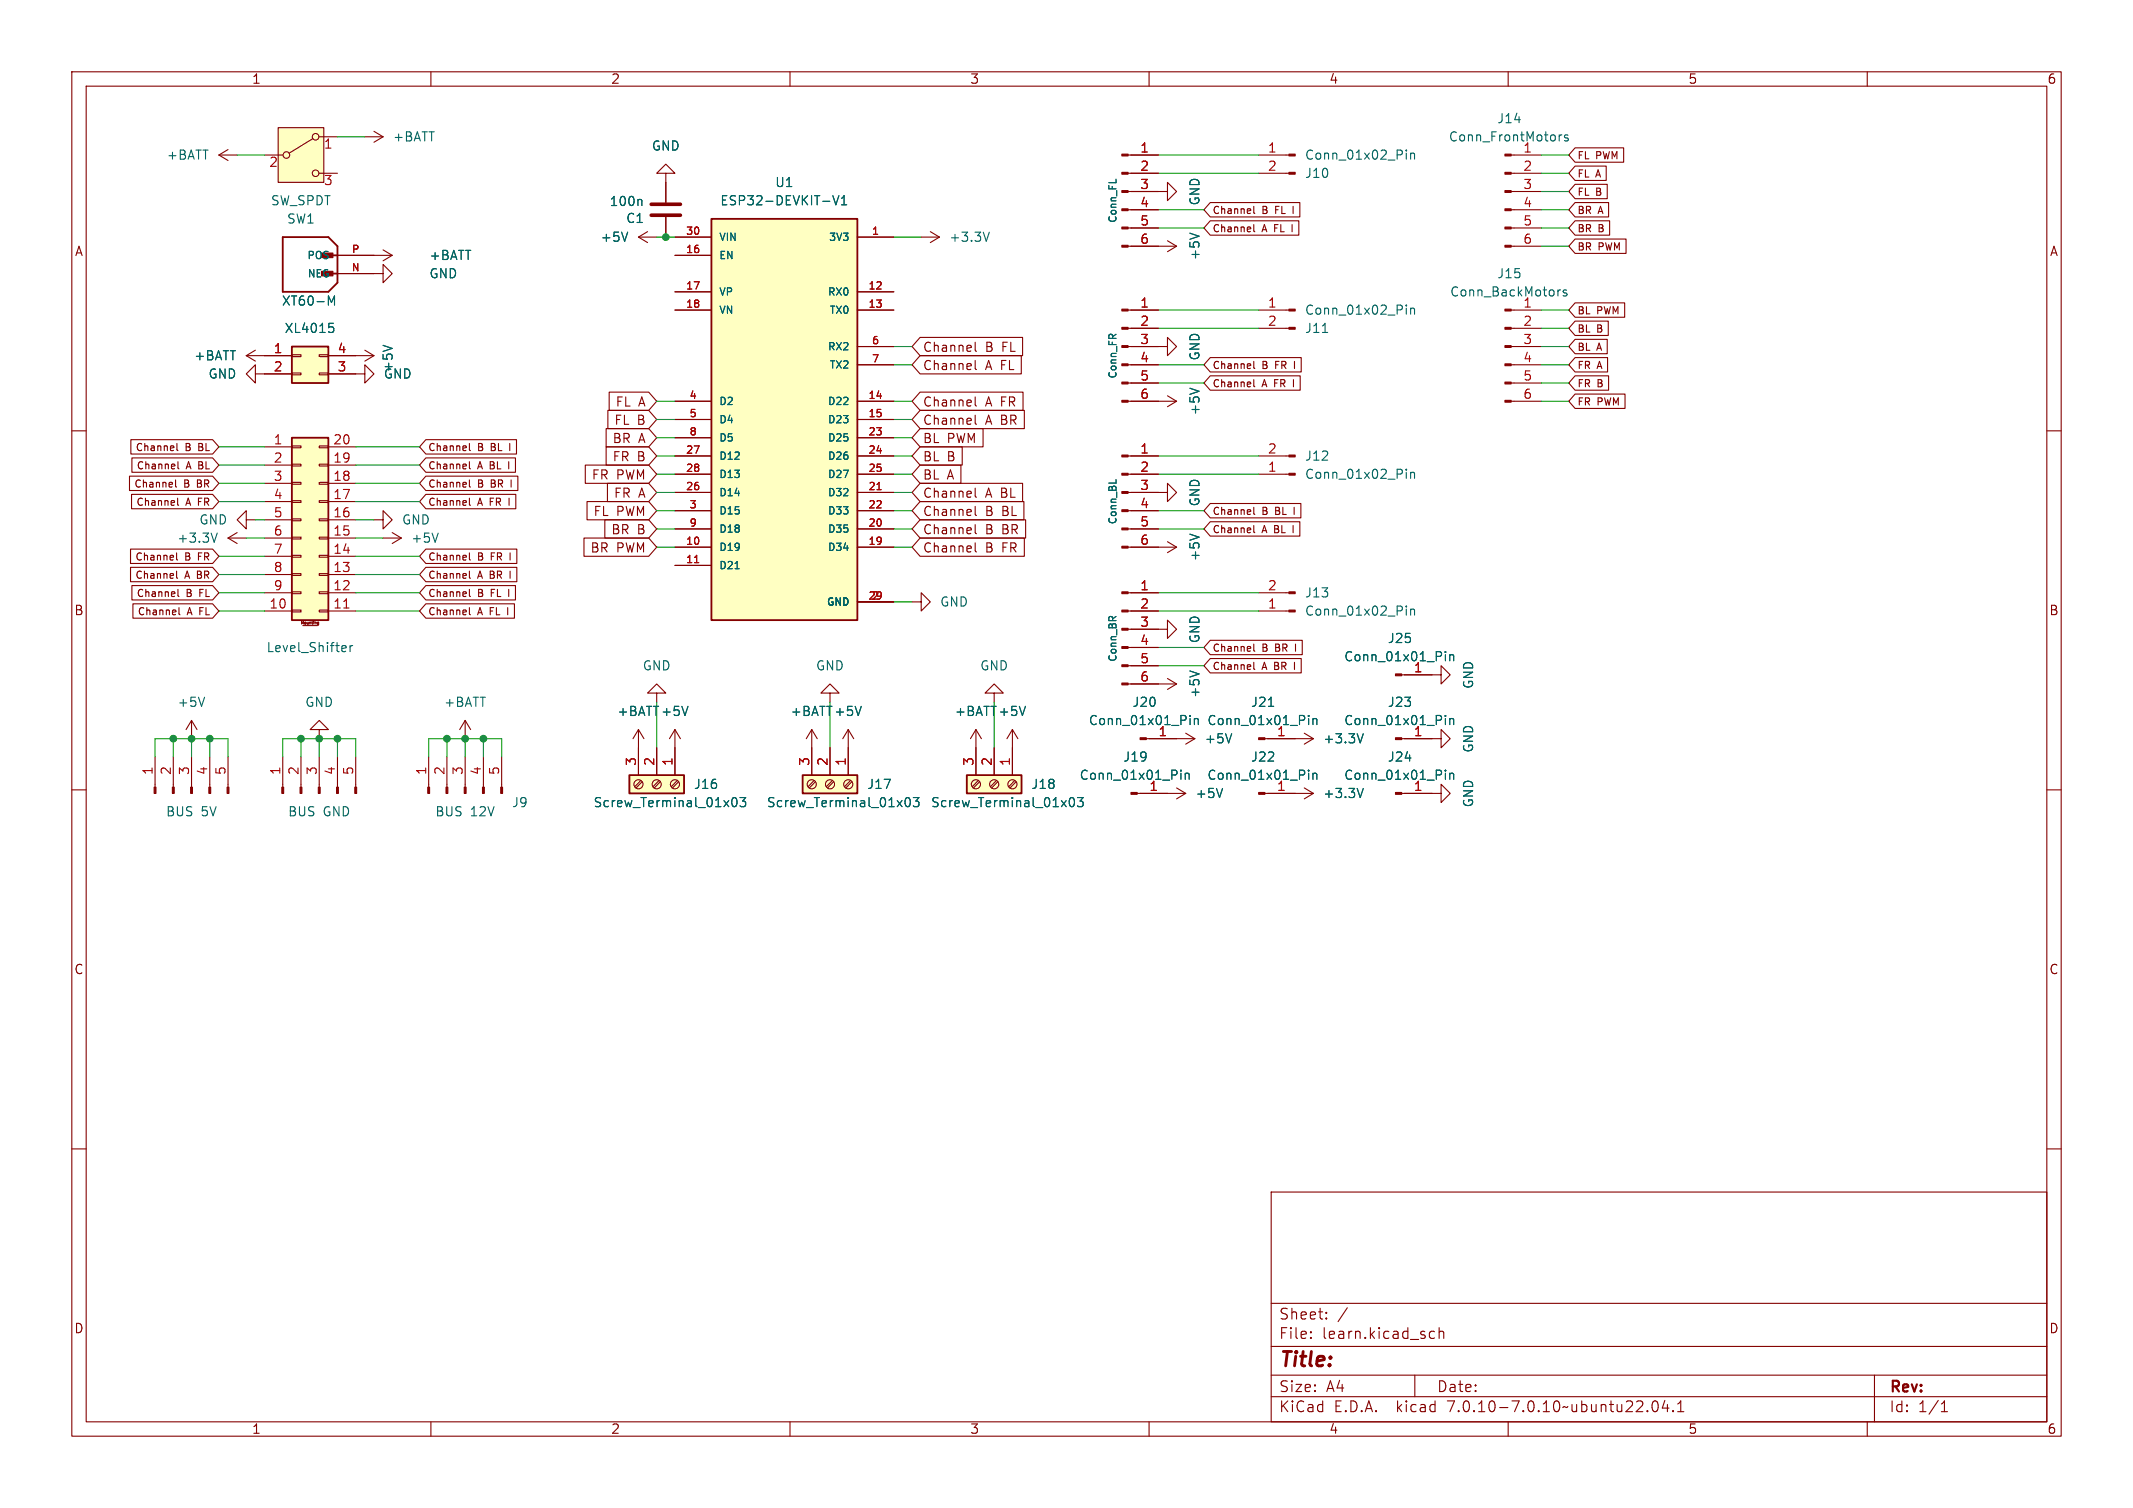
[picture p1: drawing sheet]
<svg xmlns="http://www.w3.org/2000/svg" width="297mm" height="210mm" viewBox="0 0 297 210" stroke-linecap="round" stroke-linejoin="round" font-family="sans-serif">
<g fill="none" stroke="#840000" stroke-width=".15">
<path d="M10 10h277v190h-277zM12 12h273v186h-273zM38.7 17.8h6.4v7.6h-6.4zM43.6 19.3l-3.3 2M44.4 19.1h2.6M50.8 19.1h2.5M52.1 18.3l1.2 .8M53.3 19.1l-1.2 .7M60 10v2M110 10v2M160 10v2M210 10v2"/>
<path d="M260 10v2M30.5 21.6h2.5M30.5 21.6l1.2 .8M31.7 20.8l-1.2 .8M36.8 21.6h2.6M44.4 24.1h2.6M47 38.1h6.3v1.3l1.3-1.3-1.3-1.3v1.3M47 35.6h7.6M53.3 34.8l1.3 .8M54.6 35.6l-1.3 .7M88.9 33l1.3 .8M88.9 33h2.5"/>
<path d="M90.2 32.3l-1.3 .7M92.7 24.1h1.3l-1.3-1.2-1.3 1.2h1.3v4.1M92.7 30.2v2.8M94 33h5.1M94 35.6h5.1M119.4 33h5.1M128.3 33h2.5M129.5 32.3l1.3 .7M130.8 33l-1.3 .8M157.1 26.7h5.5v1.2l1.2-1.2-1.2-1.3v1.3M157.1 34.3h6.7M157.1 31.8h4.2"/>
<path d="M157.1 29.2h4.2M157.1 24.1h4.2M157.1 21.6h4.2M162.6 33.5l1.2 .8M163.8 34.3l-1.2 .8M168.5 28.2h12.5v2h-12.5l-.9-1zM168.5 30.7h12.4v2.1h-12.4l-.9-1zM174.6 28.7v.9l.1 .1M174.6 31.3v.8l.1 .2M175.3 24.1h4.2M175.3 21.6h4.2M179.9 31.3v1"/>
<path d="M180.1 28.7v1M210.4 34.3h4.2M210.4 31.8h4.2M210.4 29.2h4.2M210.4 26.7h4.2M210.4 24.1h4.2M210.4 21.6h4.2M219.3 25.7h4.5v2h-4.5l-.9-1zM219.3 28.2h4.7v2h-4.7l-.9-1zM219.3 23.1h4.4v2h-4.4l-.9-1zM219.3 30.7h4.8v2.1h-4.8l-.9-1zM219.3 20.6h6.8v2h-6.8l-.9-1z"/>
<path d="M219.3 33.3h7.1v2h-7.1l-.9-1zM10 60h2M34.3 49.5h6.3M34.3 49.5l1.3 .8M35.6 52.1v-1.3l-1.3 1.3 1.3 1.2v-1.2h5M35.6 48.8l-1.3 .7M40.6 51.9h1.3v.3h-1.3zM40.6 49.4h1.3v.3h-1.3zM44.4 51.9h1.3v.3h-1.3zM44.4 49.4h1.3v.3h-1.3zM45.7 52.1h5.1v1.2l1.3-1.2-1.3-1.3v1.3M45.7 49.5h6.4"/>
<path d="M50.8 48.8l1.3 .7M52.1 49.5l-1.3 .8M84.4 59.7h5.9l1.1 1.3-1.1 1.2h-5.9zM84.6 57.1h5.7l1.1 1.3-1.1 1.3h-5.7zM84.8 54.6h5.5l1.1 1.3-1.1 1.3h-5.5zM94 55.9h5.1M94 40.6h5.1M94 43.2h5.1M94 58.4h5.1M119.4 55.9h5.1M119.4 40.6h5.1M119.4 43.2h5.1"/>
<path d="M119.4 58.4h5.1M119.4 48.3h5.1M119.4 50.8h5.1M128.1 49.5h14.1v2.6h-14.1l-1.1-1.3zM128.1 47h14.3v2.5h-14.3l-1.1-1.2zM128.1 57.1h14.5v2.6h-14.5l-1.1-1.3zM128.1 54.6h14.3v2.6h-14.3l-1.1-1.3zM128.1 59.7h8.8v2.5h-8.8l-1.1-1.2zM135.8 50.2v1.1l.2 .2M135.8 47.7v1l.2 .2M135.8 55.3v1.1l.2 .2M135.8 57.8v1.1l.2 .2"/>
<path d="M157.1 48.3h5.5v1.2l1.2-1.2-1.2-1.3v1.3M157.1 55.9h6.7M157.1 43.2h4.2M157.1 50.8h4.2M157.1 53.3h4.2M157.1 45.7h4.2M162.6 55.1l1.2 .8M163.8 55.9l-1.2 .7M168.5 52.3h12.5v2h-12.5l-.9-1zM168.5 49.8h12.7v2h-12.7l-.9-1zM174.6 50.3v.9l.1 .1M174.6 52.9v.8l.1 .2"/>
<path d="M175.3 43.2h4.2M175.3 45.7h4.2M180.1 52.9v1M180.2 50.3v1M210.4 55.9h4.2M210.4 43.2h4.2M210.4 48.3h4.2M210.4 50.8h4.2M210.4 53.3h4.2M210.4 45.7h4.2M219.3 52.3h4.7v2h-4.7l-.9-1zM219.3 54.9h7v2h-7l-.9-1z"/>
<path d="M219.3 49.8h4.5v2h-4.5l-.9-1zM219.3 47.3h4.5v2h-4.5l-.9-1zM219.3 44.7h4.6v2h-4.6l-.9-1zM219.3 42.2h6.9v2h-6.9l-.9-1zM285 60h2M18 66.3h11.6l.9 1-.9 1h-11.6zM18.2 76.5h11.4l.9 1-.9 1h-11.4zM18.2 79h11.4l.9 1-.9 1h-11.4zM18.2 61.2h11.4l.9 1-.9 1h-11.4zM18.3 68.8h11.3l.9 1.1-.9 1h-11.3zM18.4 63.8h11.2l.9 1-.9 1h-11.2zM24.4 66.8v.9l.2 .1"/>
<path d="M24.6 77v.9l.1 .1M24.6 79.5v.9l.1 .1M24.6 61.8v.8l.2 .2M24.7 69.4v.8l.2 .2M24.8 64.3v.9l.1 .1M31.7 74.9h2.6M31.7 74.9l1.3 .8M33 74.2l-1.3 .7M34.3 72.4v-1.3l-1.3 1.3 1.3 1.3v-1.3h1.3M36.8 74.9h3.8M36.8 62.2h3.8M36.8 77.5h3.8"/>
<path d="M36.8 72.4h3.8M36.8 69.9h3.8M36.8 67.3h3.8M36.8 64.8h3.8M40.6 79.9h1.3v.2h-1.3zM40.6 77.3h1.3v.3h-1.3zM40.6 74.8h1.3v.3h-1.3zM40.6 72.3h1.3v.2h-1.3zM40.6 69.7h1.3v.3h-1.3zM40.6 67.2h1.3v.2h-1.3zM40.6 64.6h1.3v.3h-1.3zM40.6 62.1h1.3v.3h-1.3z"/>
<path d="M44.4 79.9h1.3v.2h-1.3zM44.4 77.3h1.3v.3h-1.3zM44.4 74.8h1.3v.3h-1.3zM44.4 72.3h1.3v.2h-1.3zM44.4 69.7h1.3v.3h-1.3zM44.4 67.2h1.3v.2h-1.3zM44.4 64.6h1.3v.3h-1.3zM44.4 62.1h1.3v.3h-1.3zM45.7 74.9h3.8M45.7 62.2h3.8M45.7 77.5h3.8M45.7 72.4h3.8"/>
<path d="M45.7 69.9h3.8M45.7 67.3h3.8M45.7 64.8h3.8M52.1 72.4h1.2v-1.3l1.3 1.3-1.3 1.3v-1.3M53.3 74.9h2.6M54.6 74.2l1.3 .7M55.9 74.9l-1.3 .8M59.3 63.8h12.5v2h-12.5l-.9-1zM59.3 66.3h12.8v2h-12.8l-.9-1zM59.3 76.5h12.7v2h-12.7l-.9-1zM59.3 79h12.7v2h-12.7l-.9-1zM59.3 61.2h12.6v2h-12.6l-.9-1z"/>
<path d="M59.3 68.8h12.5v2.1h-12.5l-.9-1zM65.4 61.8v.8l.1 .2M65.4 64.3v.9l.1 .1M65.4 66.8v.9l.1 .1M65.4 69.4v.8l.1 .2M65.4 77v.9l.1 .1M65.4 79.5v.9l.1 .1M70.8 64.3v1M70.9 69.4v1M71 61.8v1M71 77v1M71 79.5v1"/>
<path d="M71.2 66.8v1M81.3 74.9h9l1.1 1.3-1.1 1.3h-9zM81.5 64.8h8.8l1.1 1.2-1.1 1.3h-8.8zM81.7 69.8h8.6l1.1 1.3-1.1 1.3h-8.6zM84.2 72.4h6.1l1.1 1.3-1.1 1.2h-6.1zM84.4 62.2h5.9l1.1 1.3-1.1 1.3h-5.9zM84.6 67.3h5.7l1.1 1.3-1.1 1.3h-5.7zM94 76.2h5.1M94 73.7h5.1M94 71.1h5.1M94 68.6h5.1M94 66h5.1"/>
<path d="M94 63.5h5.1M94 78.7h5.1M94 61h5.1M119.4 76.2h5.1M119.4 73.7h5.1M119.4 71.1h5.1M119.4 68.6h5.1M119.4 66h5.1M119.4 63.5h5.1M119.4 61h5.1M128.1 64.8h5.7v2.5h-5.7l-1.1-1.3zM128.1 67.3h14.3v2.6h-14.3l-1.1-1.3z"/>
<path d="M128.1 69.8h14.5v2.6h-14.5l-1.1-1.3zM128.1 72.4h14.7v2.5h-14.7l-1.1-1.2zM128.1 74.9h14.5v2.6h-14.5l-1.1-1.3zM128.1 62.2h5.9v2.6h-5.9l-1.1-1.3zM135.8 68v1.1l.2 .2M135.8 70.5v1.1l.2 .2M135.8 73.1v1l.2 .2M135.8 75.6v1.1l.2 .2M157.1 68.6h5.5v1.3l1.2-1.3-1.2-1.3v1.3M157.1 76.2h6.7M157.1 73.7h4.2M157.1 71.1h4.2"/>
<path d="M157.1 66h4.2M157.1 63.5h4.2M162.6 75.4l1.2 .8M163.8 76.2l-1.2 .8M168.5 70.1h12.6v2h-12.6l-.9-1zM168.5 72.7h12.5v2h-12.5l-.9-1zM174.6 70.6v.9l.1 .1M174.6 73.2v.8l.1 .2M175.3 66h4.2M175.3 63.5h4.2M180.1 73.2v1M180.2 70.6v1"/>
<path d="M18.4 81.5h11.2l.9 1.1-.9 1h-11.2zM18.5 84.1h11.1l.9 1-.9 1h-11.1zM24.8 82.1v.8l.1 .2M24.9 84.6v.9l.2 .1M36.8 82.6h3.8M36.8 85.1h3.8M36.8 80h3.8M40.6 85h1.3v.2h-1.3zM40.6 82.4h1.3v.3h-1.3zM42 86.9v-.4l.1 .3 .1-.3v.4M42.2 87.1h2M43.5 86.5v.4"/>
<path d="M43.7 86.5h.1M44.2 86.9h.1M44.2 86.7v.2M44.2 86.9h.2M44.2 86.7h.1M44.2 86.7h.2M44.4 86.7v.3h-.2M44.4 85h1.3v.2h-1.3zM44.4 82.4h1.3v.3h-1.3zM45.7 82.6h3.8M45.7 85.1h3.8M45.7 80h3.8"/>
<path d="M59.3 81.5h12.5v2.1h-12.5l-.9-1zM59.3 84.1h12.3v2h-12.3l-.9-1zM65.4 82.1v.8l.1 .2M65.4 84.6v.9l.1 .1M70.7 84.6v1M70.8 82.1v1M91.4 96.5h1.3l-1.3-1.2-1.2 1.2h1.2v1.3M115.6 96.5h1.2l-1.2-1.2-1.3 1.2h1.3v1.3M119.4 83.8h5.1M127 83.8h1.3v-1.2l1.2 1.2-1.2 1.3v-1.3M138.4 96.5h1.3l-1.3-1.2-1.2 1.2h1.2v1.3M157.1 87.6h5.5v1.3l1.2-1.3-1.2-1.2v1.2"/>
<path d="M157.1 82.6h4.2M157.1 85.1h4.2M157.1 95.3h6.7M157.1 92.7h4.2M157.1 90.2h4.2M162.6 94.5l1.2 .8M163.8 95.3l-1.2 .7M168.5 91.7h12.7v2h-12.7l-.9-1zM168.5 89.2h12.8v2h-12.8l-.9-1zM174.6 89.7v.9l.1 .1M174.6 92.2v.9l.1 .1M175.3 82.6h4.2"/>
<path d="M175.3 85.1h4.2M180.2 92.2v1M180.4 89.7v1M195.2 94h5.5v-1.3l1.2 1.3-1.2 1.3v-1.3M10 110h2M21.6 105.4v4.2M24.1 105.4v4.2M26.7 100.3l-.8 1.3M26.7 100.3v2.6M26.7 105.4v4.2M26.7 100.3l.7 1.3M29.2 105.4v4.2"/>
<path d="M31.7 105.4v4.2M39.4 105.4v4.2M41.9 105.4v4.2M44.4 101.6h1.3l-1.3-1.3-1.2 1.3h1.2v1.3M44.4 105.4v4.2M47 105.4v4.2M49.5 105.4v4.2M59.7 105.4v4.2M62.2 105.4v4.2M64.8 100.3v2.6M64.8 105.4v4.2M64.8 100.3l-.8 1.3"/>
<path d="M64.8 100.3l.7 1.3M67.3 105.4v4.2M69.8 105.4v4.2M88.9 101.6l-.8 1.3M88.9 101.6v6.4M88.9 101.6l.8 1.3M89.2 108.7l-.8 .9M89.4 108.9l-.8 .8M91.4 104.1v3.9M91.8 108.7l-.9 .9M91.9 108.9l-.8 .8M94 101.6v6.4"/>
<path d="M94 101.6l-.8 1.3M94 101.6l.7 1.3M94.3 108.7l-.8 .9M94.5 108.9l-.9 .8M113 101.6l-.7 1.3M113 101.6v6.4M113 101.6l.8 1.3M113.4 108.7l-.9 .9M113.5 108.9l-.8 .8M115.6 104.1v3.9M115.9 108.7l-.8 .9M116.1 108.9l-.9 .8"/>
<path d="M118.1 101.6l-.8 1.3M118.1 101.6v6.4M118.1 101.6l.8 1.3M118.4 108.7l-.8 .9M118.6 108.9l-.8 .8M135.9 101.6v6.4M135.9 101.6l-.8 1.3M135.9 101.6l.8 1.3M136.2 108.7l-.8 .9M136.4 108.9l-.8 .8M138.4 104.1v3.9M138.8 108.7l-.9 .9"/>
<path d="M138.9 108.9l-.8 .8M141 101.6v6.4M141 101.6l-.8 1.3M141 101.6l.7 1.3M141.3 108.7l-.8 .9M141.5 108.9l-.9 .8M158.3 110.5h6.8M159.6 102.9h6.8M163.8 109.7l1.3 .8M165.1 102.1l1.3 .8M165.1 110.5l-1.3 .8M166.4 102.9l-1.3 .7"/>
<path d="M176.1 102.9h6.8M176.1 110.5h6.8M181.6 102.1l1.3 .8M181.6 109.7l1.3 .8M182.9 102.9l-1.3 .7M182.9 110.5l-1.3 .8M195.2 110.5h5.5v-1.3l1.2 1.3-1.2 1.3v-1.3M195.2 102.9h5.5v-1.3l1.2 1.3-1.2 1.2v-1.2M285 110h2M10 160h2M285 160h2M177 166h108v32h-108z"/>
<path d="M60 198v2M110 198v2M160 198v2M177 194.5h108M177 191.5h108M177 187.5h108M177 181.5h108M182.5 186.3h.1l-.1 .1M182.5 186.3v.1M182.5 185.5v.1M182.5 185.5h.1l-.1 .1M184.7 183.6v.1"/>
<path d="M184.7 183.6h-.1l.1 .1M184.7 182.8v.1M184.7 182.8h-.1l.1 .1M187.6 182.1l-1.3 2M197 191.5v3M199.2 186.3l.1 .1 .4-.1M199.2 185.5l.1-.1 .4 .1M200.4 185.5a.37 .37 0 0 1 .6 .1v.8M200.4 184.9v1.5M210 198v2M229.4 196.5h.1l-.1 .1M229.4 196.5h-.1l.1 .1"/>
<path d="M229.4 196.5v.1M230.2 195.2a.36 .36 0 0 1 .3-.1 .36 .36 0 0 1 .3 .3 .77 .77 0 0 1-.4 1.2 .91 .91 0 0 1-.2-1.4zM231.8 195l-.3 1.1h.9M232.2 195.6v1M233 196.5v.1M233 196.5h-.1l.1 .1M233.6 196.6h.9M233.6 195.5l.4-.4v1.5M260 198v2M261 191.5v6.5M270.3 196.6h.9M270.3 195.5l.4-.4v1.5"/>
<circle cx="43.9" cy="19.1" r=".46"/>
<circle cx="39.9" cy="21.6" r=".46"/>
<circle cx="43.9" cy="24.1" r=".46"/>
<circle cx="88.9" cy="109.2" r=".63"/>
<circle cx="91.4" cy="109.2" r=".63"/>
<circle cx="94" cy="109.2" r=".63"/>
<circle cx="113" cy="109.2" r=".63"/>
<circle cx="115.6" cy="109.2" r=".63"/>
<circle cx="118.1" cy="109.2" r=".63"/>
<circle cx="135.9" cy="109.2" r=".63"/>
<circle cx="138.4" cy="109.2" r=".63"/>
<circle cx="141" cy="109.2" r=".63"/>
</g>
<g fill="none" stroke="#006464" stroke-width=".15">
<path d="M217.1 18.8v.8M217.5 18.8h-.3l-.1 .2M218.3 18.8h-.3l-.2 .2 .1 .1 .4 .2v.3h-.5M87.4 32.3l-.4 1.3M89.2 27.8l.2 .2v.6M116 27.2l.4 1.3 .4-1.3M117.2 28.5h.7M117.2 27.6l.3-.4v1.3M137.8 32.3l-.5 1.3M165.7 32.5l1.2 .4M195.8 20.9v.1M195.8 21.3v.9"/>
<path d="M196.4 21.3v.9M196.4 21.4l.2-.1 .3 .1 .1 .8M45.7 41.2l.5 .9 .4-.9v1.3M45.8 45h.6M45.9 45.5h.3l.3 .3v.3l-.1 .1-.5 .1M53.3 48.1l1.3 .4M165.7 54.1l1.2 .4M184.1 46.3h.8M195.8 42.5v.1M195.8 42.9v.9M196.4 42.9v.9M196.4 43l.2-.1 .3 .1 .1 .8"/>
<path d="M217.3 40.4h-.3l-.1 .2M218.1 40.4h-.3l-.1 .2v.1l.4 .2v.3h-.4M30.2 74.2l-.4 1.3M61 74.2l-.4 1.3M102.4 79.2h.5M155.4 66.8v.5M165.7 74.4l1.2 .4M195.8 65.3v.2M195.8 65.8v.8M196.4 65.8v.8M196.4 65.9l.2-.1h.3l.1 .8M28.5 97.1l-.4 1.3"/>
<path d="M47.8 89.9l.3 .1 .1 .2-.6 .1M48.1 90.7h-.3M48.7 89.9v.8M49.1 89.9l-.2 .1-.2 .1M95.8 98.4l-.4 1.2M119.9 98.4l-.4 1.2M142.8 98.4l-.4 1.2M165.7 93.4l1.2 .5M165.7 99.6v.2M176.6 98.4h.7M182.2 99.6v.2M195.8 84.4v.1"/>
<path d="M195.8 84.8v.9M196.4 84.8v.9M196.4 84.9l.2-.1 .3 .1 .1 .8M201.3 90.7v.2M201.3 91.2v.8M201.3 99.6v.2M201.9 91.2v.8M201.9 91.3l.2-.1h.3v.8M102 111.2l.3-.1a.79 .79 0 0 1 0 1.2h-.2l-.1-.2-.1-.5zM103 111.1h.8l-.4 .5 .4 .1v.5l-.2 .1h-.4l-.2-.1M126.1 111.2l.3-.1a.79 .79 0 0 1 0 1.2h-.2l-.1-.2-.1-.5zM127.2 111.1h.8l-.5 .5 .4 .1v.5l-.2 .1h-.3l-.2-.1"/>
<path d="M149 111.2l.3-.1a.79 .79 0 0 1 0 1.2h-.2l-.2-.2v-.5zM150 111.1h.8l-.4 .5 .4 .1v.5l-.2 .1h-.4l-.2-.1M164.4 107.3v.1M164.4 107.7v.8M165 107.7v.8M165 107.8l.2-.1h.3l.1 .8M165.7 100.1v.8M166.3 100.1v.8M166.3 100.2l.2-.1h.3l.1 .8M170.2 109.8l-.4 1.3M171.5 102.2l-.4 1.2M182.2 100.1v.8"/>
<path d="M182.2 107.3v.1M182.2 107.7v.8M182.8 100.2l.2-.1h.3l.1 .8M182.8 107.8l.2-.1h.3l.1 .8M182.8 100.1v.8M182.8 107.7v.8M189.8 102.2l-.4 1.2M189.8 109.8l-.4 1.3M201.3 100.1v.8M201.3 107.3v.1M201.3 107.7v.8M201.9 100.2l.2-.1h.3v.8"/>
<path d="M201.9 107.8l.2-.1h.3v.8M201.9 100.1v.8M201.9 107.7v.8"/>
</g>
<g fill="#840000" stroke="#840000" stroke-width=".15">
<path d="M209.5 34.2h.9v.2h-.9z"/>
<path d="M209.5 31.6h.9v.3h-.9z"/>
<path d="M209.5 29.1h.9v.2h-.9z"/>
<path d="M209.5 26.5h.9v.3h-.9z"/>
<path d="M209.5 24h.9v.3h-.9z"/>
<path d="M209.5 21.5h.9v.2h-.9z"/>
<path d="M156.2 76.1h.9v.2h-.9z"/>
<path d="M156.2 73.5h.9v.3h-.9z"/>
<path d="M156.2 71h.9v.2h-.9z"/>
<path d="M156.2 68.5h.9v.2h-.9z"/>
<path d="M156.2 65.9h.9v.3h-.9z"/>
<path d="M156.2 63.4h.9v.2h-.9z"/>
<path d="M156.2 34.2h.9v.2h-.9z"/>
<path d="M156.2 31.6h.9v.3h-.9z"/>
<path d="M156.2 29.1h.9v.2h-.9z"/>
<path d="M156.2 26.5h.9v.3h-.9z"/>
<path d="M156.2 24h.9v.3h-.9z"/>
<path d="M156.2 21.5h.9v.2h-.9z"/>
<path d="M179.5 63.4h.8v.2h-.8z"/>
<path d="M179.5 65.9h.8v.3h-.8z"/>
<path d="M179.5 82.4h.8v.3h-.8z"/>
<path d="M179.5 85h.8v.2h-.8z"/>
<path d="M158.7 102.7h.9v.3h-.9z"/>
<path d="M157.5 110.4h.8v.2h-.8z"/>
<path d="M44.8 37.8h1.6v.6h-1.6z"/>
<path d="M44.8 35.2h1.6v.7h-1.6z"/>
<path d="M209.5 55.8h.9v.2h-.9z"/>
<path d="M209.5 53.2h.9v.3h-.9z"/>
<path d="M209.5 50.7h.9v.2h-.9z"/>
<path d="M209.5 48.1h.9v.3h-.9z"/>
<path d="M209.5 45.6h.9v.2h-.9z"/>
<path d="M209.5 43.1h.9v.2h-.9z"/>
<path d="M69.7 109.6h.3v.9h-.3z"/>
<path d="M67.2 109.6h.2v.9h-.2z"/>
<path d="M64.6 109.6h.3v.9h-.3z"/>
<path d="M62.1 109.6h.3v.9h-.3z"/>
<path d="M59.6 109.6h.2v.9h-.2z"/>
<path d="M31.6 109.6h.3v.9h-.3z"/>
<path d="M29.1 109.6h.2v.9h-.2z"/>
<path d="M26.5 109.6h.3v.9h-.3z"/>
<path d="M24 109.6h.3v.9h-.3z"/>
<path d="M21.5 109.6h.2v.9h-.2z"/>
<path d="M49.4 109.6h.3v.9h-.3z"/>
<path d="M46.9 109.6h.2v.9h-.2z"/>
<path d="M44.3 109.6h.3v.9h-.3z"/>
<path d="M41.8 109.6h.2v.9h-.2z"/>
<path d="M39.2 109.6h.3v.9h-.3z"/>
<path d="M194.3 93.9h.9v.2h-.9z"/>
<path d="M194.3 102.7h.9v.3h-.9z"/>
<path d="M194.3 110.4h.9v.2h-.9z"/>
<path d="M156.2 95.1h.9v.3h-.9z"/>
<path d="M156.2 92.6h.9v.2h-.9z"/>
<path d="M156.2 90h.9v.3h-.9z"/>
<path d="M156.2 87.5h.9v.3h-.9z"/>
<path d="M156.2 85h.9v.2h-.9z"/>
<path d="M156.2 82.4h.9v.3h-.9z"/>
<path d="M179.5 45.6h.8v.2h-.8z"/>
<path d="M179.5 43.1h.8v.2h-.8z"/>
<path d="M179.5 24h.8v.3h-.8z"/>
<path d="M179.5 21.5h.8v.2h-.8z"/>
<path d="M175.3 110.4h.8v.2h-.8z"/>
<path d="M175.3 102.7h.8v.3h-.8z"/>
<path d="M156.2 55.8h.9v.2h-.9z"/>
<path d="M156.2 53.2h.9v.3h-.9z"/>
<path d="M156.2 50.7h.9v.2h-.9z"/>
<path d="M156.2 48.1h.9v.3h-.9z"/>
<path d="M156.2 45.6h.9v.2h-.9z"/>
<path d="M156.2 43.1h.9v.2h-.9z"/>
</g>
<g fill="#ffffc2" stroke="#ffffc2" stroke-width=".14">
<path d="M111.8 108h7.6v2.5h-7.6z"/>
<path d="M87.6 108h7.6v2.5h-7.6z"/>
<path d="M38.7 17.8h6.4v7.6h-6.4z"/>
<path d="M40.6 61h5.1v25.4h-5.1z"/>
<path d="M99.1 30.5h20.3v55.9h-20.3z"/>
<path d="M40.6 48.3h5.1v5h-5.1z"/>
<path d="M134.6 108h7.6v2.5h-7.6z"/>
</g>
<path d="M39.4 33h6.3l1.3 1.3v5.1l-1.3 1.2h-6.3zM45.1 38.1h1.9M45.1 35.6h1.9M99.1 30.5h20.3v55.9h-20.3zM40.6 48.3h5.1v5h-5.1zM40.6 61h5.1v25.4h-5.1zM87.6 108h7.6v2.5h-7.6zM111.8 108h7.6v2.5h-7.6zM134.6 108h7.6v2.5h-7.6z" fill="none" stroke="#840000" stroke-width=".25"/>
<path d="M96.7 78.4h.6M122.1 68.2h.6M47.9 84.7h.7" fill="none" stroke="#a90000" stroke-width=".15"/>
<path d="M90.7 28.4h4M90.7 30h4" fill="none" stroke="#840000" stroke-width=".51"/>
<g fill="none" stroke="#009600" stroke-width=".15">
<path d="M47 19.1h3.8M33 21.6h3.8M91.4 33h2.6M124.5 33h3.8M161.3 31.8h6.3M161.3 21.6h14M161.3 24.1h14M161.3 29.2h6.3M214.6 31.8h3.8M214.6 21.6h3.8M214.6 24.1h3.8M214.6 26.7h3.8"/>
<path d="M214.6 29.2h3.8M214.6 34.3h3.8M91.4 58.4h2.6M91.4 55.9h2.6M124.5 58.4h2.5M124.5 55.9h2.5M124.5 48.3h2.5M124.5 50.8h2.5M161.3 50.8h6.3M161.3 53.3h6.3M161.3 45.7h14M161.3 43.2h14"/>
<path d="M214.6 55.9h3.8M214.6 48.3h3.8M214.6 50.8h3.8M214.6 53.3h3.8M214.6 45.7h3.8M214.6 43.2h3.8M30.5 69.9h6.3M30.5 64.8h6.3M30.5 62.2h6.3M30.5 67.3h6.3M30.5 77.5h6.3M34.3 74.9h2.5"/>
<path d="M35.6 72.4h1.2M49.5 69.9h8.9M49.5 64.8h8.9M49.5 62.2h8.9M49.5 67.3h8.9M49.5 72.4h2.6M49.5 74.9h3.8M49.5 77.5h8.9M91.4 71.1h2.6M91.4 73.7h2.6M91.4 66h2.6M91.4 76.2h2.6"/>
<path d="M91.4 63.5h2.6M91.4 61h2.6M91.4 68.6h2.6M124.5 71.1h2.5M124.5 73.7h2.5M124.5 66h2.5M124.5 76.2h2.5M124.5 63.5h2.5M124.5 61h2.5M124.5 68.6h2.5M161.3 71.1h6.3M161.3 73.7h6.3"/>
<path d="M161.3 66h14M161.3 63.5h14M30.5 85.1h6.3M30.5 82.6h6.3M30.5 80h6.3M49.5 85.1h8.9M49.5 82.6h8.9M49.5 80h8.9M91.4 97.8v6.3M115.6 97.8v6.3M124.5 83.8h2.5M138.4 97.8v6.3"/>
<path d="M161.3 85.1h14M161.3 82.6h14M161.3 92.7h6.3M161.3 90.2h6.3M21.6 105.4v-2.5h10.1v2.5M24.1 102.9v2.5M26.7 102.9v2.5M29.2 102.9v2.5M39.4 105.4v-2.5h10.1v2.5M41.9 102.9v2.5M44.4 102.9v2.5M47 102.9v2.5"/>
<path d="M59.7 105.4v-2.5h10.1v2.5M62.2 102.9v2.5M64.8 102.9v2.5M67.3 102.9v2.5"/>
</g>
<g fill="#009600" stroke="#009600" stroke-width=".15">
<circle cx="47" cy="102.9" r=".46"/>
<circle cx="26.7" cy="102.9" r=".46"/>
<circle cx="41.9" cy="102.9" r=".46"/>
<circle cx="44.4" cy="102.9" r=".46"/>
<circle cx="67.3" cy="102.9" r=".46"/>
<circle cx="62.2" cy="102.9" r=".46"/>
<circle cx="64.8" cy="102.9" r=".46"/>
<circle cx="29.2" cy="102.9" r=".46"/>
<circle cx="24.1" cy="102.9" r=".46"/>
<circle cx="92.7" cy="33" r=".46"/>
</g>
<text font-size="2.8" fill="#840000" x="178" y="190.9">Title:</text>
<g font-size="2.1" fill="#840000">
<text x="178" y="184">Sheet:</text>
<text x="178" y="186.7">File:</text>
<text x="184.1" y="186.7">learn.kicad_sch</text>
<text x="178" y="196.9">KiCad</text>
<text x="178" y="194.1">Size:</text>
<text x="184.7" y="194.1">A4</text>
<text x="185.7" y="196.9">E.D.A.</text>
<text x="194.6" y="196.9">kicad</text>
<text x="200" y="194.1">Date:</text>
<text x="201.8" y="196.9">7.0.10-7.0.10~ubuntu22.04.1</text>
<text x="263" y="194.3">Rev:</text>
<text x="263" y="196.9">Id:</text>
<text x="267.1" y="196.9">1/1</text>
</g>
<g font-size="1.8" fill="#840000">
<text x="35" y="11.9">1</text>
<text x="85" y="11.9">2</text>
<text x="135" y="11.9">3</text>
<text x="185" y="11.9">4</text>
<text x="235" y="11.9">5</text>
<text x="285" y="11.9">6</text>
<text x="10.3" y="35.9">A</text>
<text x="285.3" y="35.9">A</text>
<text x="128.4" y="51.8">Channel</text>
<text x="128.4" y="49.2">Channel</text>
<text x="137.2" y="51.8">A FL</text>
<text x="137.2" y="49.2">B</text>
<text x="139.7" y="49.2">FL</text>
<text x="85.5" y="59.4">FL B</text>
<text x="85.6" y="56.8">FL A</text>
<text x="128.4" y="59.4">Channel</text>
<text x="128.4" y="56.8">Channel</text>
<text x="137.2" y="59.4">A BR</text>
<text x="137.2" y="56.8">A FR</text>
<text x="85.2" y="61.9">BR</text>
<text x="85.2" y="64.5">FR B</text>
<text x="88.9" y="61.9">A</text>
<text x="128.4" y="64.5">BL</text>
<text x="128.4" y="61.9">BL</text>
<text x="131.9" y="64.5">B</text>
<text x="131.9" y="61.9">PWM</text>
<text x="82.3" y="67">FR PWM</text>
<text x="85.4" y="69.5">FR A</text>
<text x="128.4" y="67">BL</text>
<text x="128.4" y="69.5">Channel</text>
<text x="131.9" y="67">A</text>
<text x="137.2" y="69.5">A BL</text>
<text x="82.1" y="77.2">BR</text>
<text x="82.6" y="72.1">FL PWM</text>
<text x="85" y="74.6">BR</text>
<text x="85.8" y="77.2">PWM</text>
<text x="88.7" y="74.6">B</text>
<text x="128.4" y="72.1">Channel</text>
<text x="128.4" y="74.6">Channel</text>
<text x="128.4" y="77.2">Channel</text>
<text x="137.2" y="72.1">B</text>
<text x="137.2" y="74.6">B</text>
<text x="137.2" y="77.2">B</text>
<text x="139.7" y="72.1">BL</text>
<text x="139.7" y="74.6">BR</text>
<text x="139.7" y="77.2">FR</text>
<text x="10.3" y="85.9">B</text>
<text x="285.3" y="85.9">B</text>
<text x="10.3" y="135.9">C</text>
<text x="285.3" y="135.9">C</text>
<text x="10.3" y="185.9">D</text>
<text x="285.3" y="185.9">D</text>
<text x="35" y="199.9">1</text>
<text x="85" y="199.9">2</text>
<text x="135" y="199.9">3</text>
<text x="185" y="199.9">4</text>
<text x="235" y="199.9">5</text>
<text x="285" y="199.9">6</text>
</g>
<g font-size="1.8" fill="#006464">
<text x="208.4" y="17.4">J14</text>
<text x="23.1" y="22.5">+BATT</text>
<text x="54.6" y="19.9">+BATT</text>
<text x="90.7" y="21.2">GND</text>
<text x="181.6" y="22.5">Conn_01x02_Pin</text>
<text x="201.6" y="19.9">Conn_FrontMotors</text>
<text x="212" y="21.3">1</text>
<text x="37.6" y="28.8">SW_SPDT</text>
<text x="84.8" y="28.9">100n</text>
<text x="100.2" y="28.8">ESP32-DEVKIT-V1</text>
<text x="107.8" y="26.3">U1</text>
<text x="167.2" y="28.7" transform="rotate(-90 167.2 28.7)">GND</text>
<text x="181.6" y="25">J10</text>
<text x="39.9" y="31.3">SW1</text>
<text x="83.5" y="33.9">+5V</text>
<text x="87.1" y="31.3">C1</text>
<text x="132.1" y="33.9">+3.3V</text>
<text x="59.7" y="39">GND</text>
<text x="59.7" y="36.4">+BATT</text>
<text x="167.2" y="36.3" transform="rotate(-90 167.2 36.3)">+5V</text>
<text x="201.8" y="41.5">Conn_BackMotors</text>
<text x="208.4" y="39">J15</text>
<text x="39.2" y="42.8">XT60-M</text>
<text x="39.5" y="46.6">XL4015</text>
<text x="181.6" y="44">Conn_01x02_Pin</text>
<text x="181.6" y="46.6">J11</text>
<text x="26.9" y="50.4">+BATT</text>
<text x="28.9" y="52.9">GND</text>
<text x="53.3" y="52.9">GND</text>
<text x="54.9" y="51.9" transform="rotate(-90 54.9 51.9)">+5V</text>
<text x="167.2" y="50.3" transform="rotate(-90 167.2 50.3)">GND</text>
<text x="167.2" y="57.9" transform="rotate(-90 167.2 57.9)">+5V</text>
<text x="181.6" y="64.4">J12</text>
<text x="167.2" y="70.6" transform="rotate(-90 167.2 70.6)">GND</text>
<text x="181.6" y="66.9">Conn_01x02_Pin</text>
<text x="24.6" y="75.8">+3.3V</text>
<text x="27.7" y="73.3">GND</text>
<text x="55.9" y="73.3">GND</text>
<text x="57.2" y="75.8">+5V</text>
<text x="167.2" y="78.2" transform="rotate(-90 167.2 78.2)">+5V</text>
<text x="181.6" y="83.4">J13</text>
<text x="130.8" y="84.7">GND</text>
<text x="167.2" y="89.7" transform="rotate(-90 167.2 89.7)">GND</text>
<text x="181.6" y="86">Conn_01x02_Pin</text>
<text x="193.1" y="89.8">J25</text>
<text x="37" y="91">Level_Shifter</text>
<text x="89.4" y="93.6">GND</text>
<text x="113.5" y="93.6">GND</text>
<text x="136.4" y="93.6">GND</text>
<text x="187.1" y="92.3">Conn_01x01_Pin</text>
<text x="24.6" y="98.7">+5V</text>
<text x="42.4" y="98.7">GND</text>
<text x="61.7" y="98.7">+BATT</text>
<text x="85.9" y="99.9">+BATT</text>
<text x="91.9" y="99.9">+5V</text>
<text x="110" y="99.9">+BATT</text>
<text x="116.1" y="99.9">+5V</text>
<text x="132.9" y="99.9">+BATT</text>
<text x="138.9" y="99.9">+5V</text>
<text x="151.5" y="101.2">Conn_01x01_Pin</text>
<text x="157.6" y="98.7">J20</text>
<text x="167.2" y="97.3" transform="rotate(-90 167.2 97.3)">+5V</text>
<text x="168" y="101.2">Conn_01x01_Pin</text>
<text x="174.1" y="98.7">J21</text>
<text x="187.1" y="101.2">Conn_01x01_Pin</text>
<text x="193.1" y="98.7">J23</text>
<text x="205.3" y="96" transform="rotate(-90 205.3 96)">GND</text>
<text x="156.3" y="106.3">J19</text>
<text x="167.6" y="103.7">+5V</text>
<text x="174.1" y="106.3">J22</text>
<text x="184.2" y="103.7">+3.3V</text>
<text x="193.1" y="106.3">J24</text>
<text x="205.3" y="104.9" transform="rotate(-90 205.3 104.9)">GND</text>
<text x="23" y="113.9">BUS</text>
<text x="28" y="113.9">5V</text>
<text x="40" y="113.9">BUS</text>
<text x="45" y="113.9">GND</text>
<text x="60.5" y="113.9">BUS</text>
<text x="65.5" y="113.9">12V</text>
<text x="71.2" y="112.6">J9</text>
<text x="82.6" y="112.6">Screw_Terminal_01x03</text>
<text x="96.5" y="110.1">J16</text>
<text x="106.7" y="112.6">Screw_Terminal_01x03</text>
<text x="120.7" y="110.1">J17</text>
<text x="129.5" y="112.6">Screw_Terminal_01x03</text>
<text x="143.5" y="110.1">J18</text>
<text x="150.2" y="108.8">Conn_01x01_Pin</text>
<text x="166.4" y="111.4">+5V</text>
<text x="168" y="108.8">Conn_01x01_Pin</text>
<text x="184.2" y="111.4">+3.3V</text>
<text x="187.1" y="108.8">Conn_01x01_Pin</text>
<text x="205.3" y="112.5" transform="rotate(-90 205.3 112.5)">GND</text>
</g>
<g font-size="1.8" fill="#a90000">
<text x="37.4" y="23.6">2</text>
<text x="45" y="21">1</text>
<text x="158.7" y="21.3">1</text>
<text x="158.7" y="23.9">2</text>
<text x="176.5" y="21.3">1</text>
<text x="176.5" y="23.9">2</text>
<text x="212" y="23.9">2</text>
<text x="45" y="26.1">3</text>
<text x="158.7" y="26.4">3</text>
<text x="158.7" y="29">4</text>
<text x="212" y="26.4">3</text>
<text x="212" y="29">4</text>
<text x="158.7" y="31.5">5</text>
<text x="158.7" y="34">6</text>
<text x="212" y="31.5">5</text>
<text x="212" y="34">6</text>
<text x="158.7" y="42.9">1</text>
<text x="158.7" y="45.5">2</text>
<text x="176.5" y="42.9">1</text>
<text x="176.5" y="45.5">2</text>
<text x="212" y="42.9">1</text>
<text x="212" y="45.5">2</text>
<text x="38" y="49.3">1</text>
<text x="38" y="51.8">2</text>
<text x="46.9" y="51.8">3</text>
<text x="46.9" y="49.3">4</text>
<text x="158.7" y="48">3</text>
<text x="158.7" y="50.5">4</text>
<text x="158.7" y="53.1">5</text>
<text x="212" y="48">3</text>
<text x="212" y="50.5">4</text>
<text x="212" y="53.1">5</text>
<text x="158.7" y="55.6">6</text>
<text x="212" y="55.6">6</text>
<text x="38" y="62">1</text>
<text x="38" y="64.5">2</text>
<text x="46.3" y="64.5">19</text>
<text x="46.3" y="62">20</text>
<text x="158.7" y="63.2">1</text>
<text x="158.7" y="65.8">2</text>
<text x="176.5" y="65.8">1</text>
<text x="176.5" y="63.2">2</text>
<text x="38" y="67.1">3</text>
<text x="38" y="69.6">4</text>
<text x="46.3" y="69.6">17</text>
<text x="46.3" y="67.1">18</text>
<text x="158.7" y="68.3">3</text>
<text x="158.7" y="70.9">4</text>
<text x="38" y="72.1">5</text>
<text x="38" y="74.7">6</text>
<text x="38" y="77.2">7</text>
<text x="46.3" y="77.2">14</text>
<text x="46.3" y="74.7">15</text>
<text x="46.3" y="72.1">16</text>
<text x="158.7" y="73.4">5</text>
<text x="158.7" y="75.9">6</text>
<text x="38" y="79.8">8</text>
<text x="38" y="82.3">9</text>
<text x="46.3" y="82.3">12</text>
<text x="46.3" y="79.8">13</text>
<text x="158.7" y="82.3">1</text>
<text x="176.5" y="82.3">2</text>
<text x="37.4" y="84.8">10</text>
<text x="46.3" y="84.8">11</text>
<text x="158.7" y="84.8">2</text>
<text x="158.7" y="87.4">3</text>
<text x="158.7" y="89.9">4</text>
<text x="176.5" y="84.8">1</text>
<text x="158.7" y="92.5">5</text>
<text x="158.7" y="95">6</text>
<text x="196.8" y="93.7">1</text>
<text x="88.6" y="106.8" transform="rotate(-90 88.6 106.8)">3</text>
<text x="91.2" y="106.8" transform="rotate(-90 91.2 106.8)">2</text>
<text x="93.7" y="106.8" transform="rotate(-90 93.7 106.8)">1</text>
<text x="112.8" y="106.8" transform="rotate(-90 112.8 106.8)">3</text>
<text x="115.3" y="106.8" transform="rotate(-90 115.3 106.8)">2</text>
<text x="117.9" y="106.8" transform="rotate(-90 117.9 106.8)">1</text>
<text x="135.6" y="106.8" transform="rotate(-90 135.6 106.8)">3</text>
<text x="138.2" y="106.8" transform="rotate(-90 138.2 106.8)">2</text>
<text x="140.7" y="106.8" transform="rotate(-90 140.7 106.8)">1</text>
<text x="161.2" y="102.6">1</text>
<text x="177.7" y="102.6">1</text>
<text x="196.8" y="102.6">1</text>
<text x="21.3" y="108" transform="rotate(-90 21.3 108)">1</text>
<text x="23.9" y="108" transform="rotate(-90 23.9 108)">2</text>
<text x="26.4" y="108" transform="rotate(-90 26.4 108)">3</text>
<text x="29" y="108" transform="rotate(-90 29 108)">4</text>
<text x="31.5" y="108" transform="rotate(-90 31.5 108)">5</text>
<text x="39.1" y="108" transform="rotate(-90 39.1 108)">1</text>
<text x="41.7" y="108" transform="rotate(-90 41.7 108)">2</text>
<text x="44.2" y="108" transform="rotate(-90 44.2 108)">3</text>
<text x="46.7" y="108" transform="rotate(-90 46.7 108)">4</text>
<text x="49.3" y="108" transform="rotate(-90 49.3 108)">5</text>
<text x="59.4" y="108" transform="rotate(-90 59.4 108)">1</text>
<text x="62" y="108" transform="rotate(-90 62 108)">2</text>
<text x="64.5" y="108" transform="rotate(-90 64.5 108)">3</text>
<text x="67.1" y="108" transform="rotate(-90 67.1 108)">4</text>
<text x="69.6" y="108" transform="rotate(-90 69.6 108)">5</text>
<text x="159.9" y="110.2">1</text>
<text x="177.7" y="110.2">1</text>
<text x="196.8" y="110.2">1</text>
</g>
<g font-size="1.4" fill="#840000">
<text x="219.6" y="22.4">FL</text>
<text x="222.3" y="22.4">PWM</text>
<text x="219.6" y="27.5">FL</text>
<text x="219.6" y="24.9">FL</text>
<text x="222.3" y="27.5">B</text>
<text x="222.3" y="24.9">A</text>
<text x="168.8" y="30">Channel</text>
<text x="168.8" y="32.6">Channel</text>
<text x="175.8" y="30">B</text>
<text x="175.8" y="32.6">A FL</text>
<text x="177.8" y="30">FL</text>
<text x="219.6" y="30">BR</text>
<text x="219.6" y="32.6">BR</text>
<text x="219.6" y="35.1">BR</text>
<text x="222.6" y="30">A</text>
<text x="222.6" y="32.6">B</text>
<text x="222.6" y="35.1">PWM</text>
<text x="219.6" y="46.5">BL</text>
<text x="219.6" y="44">BL</text>
<text x="222.4" y="46.5">B</text>
<text x="222.4" y="44">PWM</text>
<text x="168.8" y="51.6">Channel</text>
<text x="175.8" y="51.6">B</text>
<text x="177.8" y="51.6">FR</text>
<text x="219.6" y="51.6">FR</text>
<text x="219.6" y="49.1">BL</text>
<text x="222.4" y="49.1">A</text>
<text x="222.4" y="51.6">A</text>
<text x="168.8" y="54.1">Channel</text>
<text x="175.8" y="54.1">A FR</text>
<text x="219.6" y="54.1">FR</text>
<text x="219.6" y="56.7">FR</text>
<text x="222.4" y="54.1">B</text>
<text x="222.4" y="56.7">PWM</text>
<text x="18.8" y="63">Channel</text>
<text x="18.9" y="65.6">Channel</text>
<text x="25.8" y="63">B</text>
<text x="25.9" y="65.6">A BL</text>
<text x="27.8" y="63">BL</text>
<text x="59.5" y="65.6">Channel</text>
<text x="59.5" y="63">Channel</text>
<text x="66.6" y="65.6">A BL</text>
<text x="66.6" y="63">B</text>
<text x="68.6" y="63">BL</text>
<text x="18.6" y="68.1">Channel</text>
<text x="18.9" y="70.7">Channel</text>
<text x="25.6" y="68.1">B</text>
<text x="25.9" y="70.7">A FR</text>
<text x="27.6" y="68.1">BR</text>
<text x="59.5" y="68.1">Channel</text>
<text x="59.5" y="70.7">Channel</text>
<text x="66.6" y="68.1">B</text>
<text x="66.6" y="70.7">A FR</text>
<text x="68.6" y="68.1">BR</text>
<text x="168.8" y="71.9">Channel</text>
<text x="175.8" y="71.9">B</text>
<text x="177.8" y="71.9">BL</text>
<text x="168.8" y="74.5">Channel</text>
<text x="175.8" y="74.5">A BL</text>
<text x="18.7" y="78.3">Channel</text>
<text x="18.7" y="80.8">Channel</text>
<text x="18.9" y="83.4">Channel</text>
<text x="25.7" y="78.3">B</text>
<text x="25.7" y="80.8">A BR</text>
<text x="25.9" y="83.4">B</text>
<text x="27.8" y="78.3">FR</text>
<text x="27.9" y="83.4">FL</text>
<text x="59.5" y="83.4">Channel</text>
<text x="59.5" y="78.3">Channel</text>
<text x="59.5" y="80.8">Channel</text>
<text x="66.6" y="83.4">B</text>
<text x="66.6" y="78.3">B</text>
<text x="66.6" y="80.8">A BR</text>
<text x="68.6" y="83.4">FL</text>
<text x="68.6" y="78.3">FR</text>
<text x="19.1" y="85.9">Channel</text>
<text x="26.1" y="85.9">A FL</text>
<text x="59.5" y="85.9">Channel</text>
<text x="66.6" y="85.9">A FL</text>
<text x="168.8" y="93.5">Channel</text>
<text x="168.8" y="91">Channel</text>
<text x="175.8" y="93.5">A BR</text>
<text x="175.8" y="91">B</text>
<text x="177.8" y="91">BR</text>
</g>
<g font-size="1.4" fill="#a90000">
<text x="48.9" y="35.3">P</text>
<text x="95.4" y="35.3">16</text>
<text x="95.4" y="32.8">30</text>
<text x="121.3" y="32.8">1</text>
<text x="48.9" y="37.8">N</text>
<text x="95.4" y="40.4">17</text>
<text x="120.8" y="40.4">12</text>
<text x="95.4" y="42.9">18</text>
<text x="120.8" y="42.9">13</text>
<text x="121.3" y="48">6</text>
<text x="121.3" y="50.5">7</text>
<text x="95.9" y="55.6">4</text>
<text x="95.9" y="58.2">5</text>
<text x="120.8" y="55.6">14</text>
<text x="120.8" y="58.2">15</text>
<text x="95.4" y="63.2">27</text>
<text x="95.4" y="65.8">28</text>
<text x="95.9" y="60.7">8</text>
<text x="120.8" y="60.7">23</text>
<text x="120.8" y="63.2">24</text>
<text x="120.8" y="65.8">25</text>
<text x="95.4" y="68.3">26</text>
<text x="95.9" y="70.9">3</text>
<text x="120.8" y="68.3">21</text>
<text x="120.8" y="70.9">22</text>
<text x="95.4" y="75.9">10</text>
<text x="95.9" y="73.4">9</text>
<text x="120.8" y="75.9">19</text>
<text x="120.8" y="73.4">20</text>
<text x="95.4" y="78.5">11</text>
<text x="120.8" y="83.6">29</text>
<text x="121.3" y="83.6">2</text>
</g>
<g font-size="1.4" fill="#006464">
<text x="100.1" y="33.8">VIN</text>
<text x="115.3" y="33.8">3V3</text>
<text x="155.7" y="31.1" transform="rotate(-90 155.7 31.1)">Conn_FL</text>
<text x="42.7" y="36.3">POS</text>
<text x="42.7" y="38.8">NEG</text>
<text x="100.1" y="36.3">EN</text>
<text x="100.1" y="41.4">VP</text>
<text x="115.2" y="41.4">RX0</text>
<text x="100.1" y="43.9">VN</text>
<text x="115.4" y="43.9">TX0</text>
<text x="115.2" y="49">RX2</text>
<text x="115.4" y="51.5">TX2</text>
<text x="155.7" y="52.8" transform="rotate(-90 155.7 52.8)">Conn_FR</text>
<text x="100.1" y="56.6">D2</text>
<text x="100.1" y="59.2">D4</text>
<text x="115.2" y="56.6">D22</text>
<text x="115.2" y="59.2">D23</text>
<text x="100.1" y="64.2">D12</text>
<text x="100.1" y="61.7">D5</text>
<text x="115.2" y="61.7">D25</text>
<text x="115.2" y="64.2">D26</text>
<text x="100.1" y="69.3">D14</text>
<text x="100.1" y="66.8">D13</text>
<text x="100.1" y="71.9">D15</text>
<text x="115.2" y="69.3">D32</text>
<text x="115.2" y="71.9">D33</text>
<text x="115.2" y="66.8">D27</text>
<text x="100.1" y="76.9">D19</text>
<text x="100.1" y="74.4">D18</text>
<text x="115.2" y="76.9">D34</text>
<text x="115.2" y="74.4">D35</text>
<text x="155.7" y="73.1" transform="rotate(-90 155.7 73.1)">Conn_BL</text>
<text x="100.1" y="79.5">D21</text>
<text x="115" y="84.6">GND</text>
<text x="155.7" y="92.3" transform="rotate(-90 155.7 92.3)">Conn_BR</text>
</g>
<text font-size=".5" fill="#840000" x="41.7" y="87.2">Mounting</text>
</svg>
